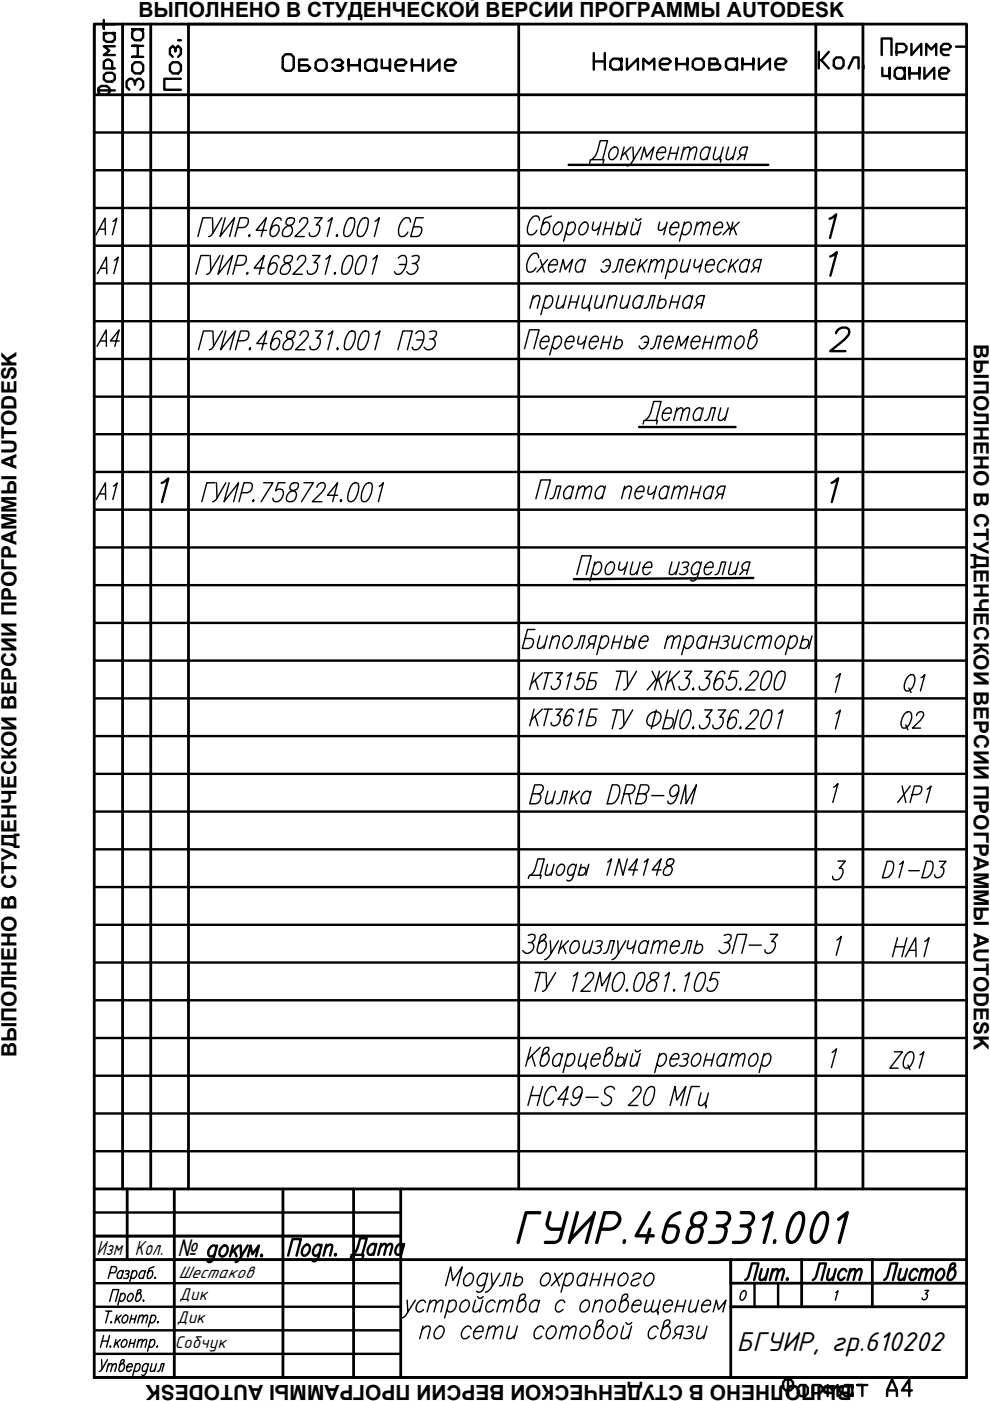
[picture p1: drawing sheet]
<svg xmlns="http://www.w3.org/2000/svg" width="210mm" height="297mm" viewBox="0 0 210 297" stroke-linecap="round" stroke-linejoin="round" font-family="sans-serif">
<!-- layer: 0 -->
<g fill="none" stroke="#000" stroke-width=".59">
<path d="M20 5.1h184.9v286.9h-184.9zM26 5.1v247M32 5.1v247M40 5.1v247M110 5.1v247M173 5.1v247M183 5.1v247M20 20.1h184.9M20 252.1h184.9M27 252.1v15M37 252.1v39.9M60 252.1v39.9"/>
<path d="M75 252.1v39.9M85 252.1v39.9M20 267.1h184.9M20 262.1h65M154.9 267.1v24.9h50M154.9 272.1h50M154.9 277.1h50M170 267.1v10M185 267.1v10"/>
</g>
<g fill="none" stroke="#000" stroke-width=".51">
<path d="M20 5.1v15M40 5.1h70M173 5.1h10M20 28.1h184.9M20 36.1h184.9M120.6 35h42.3M20 44.1h184.9M20 52.1h184.9M175.9 46.4l.5-.2 .9-.7-1.3 4.9M176 54.4l1.4-.9-1.3 4.9M20 60.1h184.9M20 68.1h184.9"/>
<path d="M20 76.1h184.9M177.2 70.6a1.67 1.67 0 0 1 2.8-.7 1.95 1.95 0 0 1-1.1 2.2l-2.9 2.4h3.2M20 84.1h184.9M20 92.1h184.9M135.5 90.5h20.5M20 100.1h184.9M20 108.1h184.9M20 116.1h184.9M34.3 102.4l1.4-.9-1.4 5M176.3 102.4l1.4-1-1.3 5.1M20 124.1h184.9M20 132.1h184.9"/>
<path d="M159.7 122.5l-38 .3M20 140.1h184.9M20 148.1h184.9M20 156.1h184.9M20 164.1h184.9M20 172.1h184.9M20 180.1h184.9M20 188.1h184.9M20 196.1h184.9M20 204.1h184.9M20 212.1h184.9M20 220.1h184.9"/>
<path d="M20 228.1h184.9M20 236.1h184.9M20 257.1h65M20 244.1h184.9M20 262.1h65M20 267.1h65M20 277.1h65M20 272.1h65M160 272.1v5M165 272.1v5M20 282.1h65M20 287h65"/>
<path d="M20 292h184.9"/>
</g>
<g fill="none" stroke="#000" stroke-width=".3">
<path d="M125 34.6l.2-.7h2.9l-.3 .7M125.5 33.9a5.4 5.4 0 0 0 1.8-4.1h1.5l-1 4.1M129.5 31.7l.7-.5h.4a1.1 1.1 0 0 1 .3 1.5 1.48 1.48 0 0 1-1.4 1.2 1.39 1.39 0 0 1 0-2.2zM132.3 31.2l-.7 2.7M132.6 32.3l.6 1.6M133.8 31.2l-2 1.9M134.2 31.2l.1 2.7 1.6-2.7M134.3 33.9a1.64 1.64 0 0 1-1.3 1.3M135.9 33.9l.7-2.7 .5 2.1 1.5-2.1-.7 2.7M139.3 32.3h1.7a.71 .71 0 0 0 .1-.8 .71 .71 0 0 0-.8-.3 1.85 1.85 0 0 0-.9 2.4l.2 .3h.4l.8-.6M142 32.5h1.6M142.3 31.2l-.7 2.7"/>
<path d="M143.9 31.2l-.7 2.7M144.9 31.9l.9-.7 .5 .2-.5 2.5M145 31.2l-.6 2.7M146.3 31.9l.9-.7 .5 .2v.5l-.5 2M150.5 31.7l-.4-.5a1.6 1.6 0 0 0-1.4 1 1.6 1.6 0 0 0 .2 1.7h.5l.7-.6M150.6 31.2l-.7 2.7M151.8 31.2l-.5 1.9v.5l.2 .3h.4l.9-.8M153.3 31.2l-.7 2.7h.3l-.2 .5M154.5 31.2l-.5 1.9v.5l.2 .3h.4l.9-.8M156 31.2l-.7 2.7M157.2 32.9l-.9 1M158 32.9h-.8a.95 .95 0 0 1-.4-1 .95 .95 0 0 1 .8-.7h.9l-.7 2.7"/>
<path d="M44.7 46.2h-1.7l-1 4M45 46.2l.2 3.2M47 46.2l-1.8 3.2a1.14 1.14 0 0 1-1 .8M47.8 46.2l-1.1 4 3-4-1 4M50.3 48.2h1.3a1.37 1.37 0 0 0 .9-1.9l-.3-.1h-1.3l-1.1 4M52.7 50l.2-.2 .1 .2-.2 .2zM56.5 48.8h-2.2l2.2-2.6-1.1 4M59.6 46.7v-.4l-.4-.1-.8 .1a5.6 5.6 0 0 0-1.2 3.3l.2 .4 .4 .2a1.6 1.6 0 0 0 1.2-2.3 .94 .94 0 0 0-1.4 .3l-.3 .6M61 46.3a.88 .88 0 0 0-.1 1.4 1.26 1.26 0 0 1 1.1 1.5 1.26 1.26 0 0 1-1.6 1l-.4-.2a1.78 1.78 0 0 1 1.8-2.3 1.12 1.12 0 0 0 .6-1.4l-.4-.1zM63.5 47.1v-.2a1.03 1.03 0 0 1 1.6-.6 1.16 1.16 0 0 1-.2 1.4l-2.4 2.5h2M66.7 46.2h1.6l-1.2 1.5h.4l.2 .2a1.57 1.57 0 0 1-.3 1.7 1.57 1.57 0 0 1-1.7 .4l-.1-.6M69.6 46.9l.8-.7-1 4"/>
<path d="M71.3 50l.2-.2 .1 .2-.2 .2zM74 46.3l.5-.1 .6 .1a4.1 4.1 0 0 1-1 3.7l-.4 .2-.7-.2a4.5 4.5 0 0 1 1-3.7zM76.8 46.3l.5-.1 .7 .1a4.5 4.5 0 0 1-1 3.7l-.5 .2-.6-.2a4.1 4.1 0 0 1 .9-3.7zM79.5 46.9l.9-.7-1 4M87 47.1l-.2-.8-.2-.1a1.9 1.9 0 0 0-1.8 1.5 2.1 2.1 0 0 0 .2 2.5 1.41 1.41 0 0 0 1.5-1M89.7 46.2h-1.5l-1.1 4h1.3a1.44 1.44 0 0 0 .9-2l-.4-.1h-1.2M114.2 54.6l-.2-.7a1.26 1.26 0 0 0-1.8 .7 2.42 2.42 0 0 0-.1 3.1 1.42 1.42 0 0 0 1.6-.9M114.4 46.7l-.2-.7a1.26 1.26 0 0 0-1.8 .7 3 3 0 0 0-.3 2.9 1.17 1.17 0 0 0 1.7-.8M114.6 55l.8 2.7M116.1 55l-2.3 2.7M116.4 56.2h1.7a.71 .71 0 0 0-.1-1 .71 .71 0 0 0-.9 0 1.66 1.66 0 0 0-.4 2.5h.4l.8-.6M116.9 45.8l-1.4 .5-.3 .4-.6 2.3 .2 .6 .2 .2a1.6 1.6 0 0 0 1.4-1 1.6 1.6 0 0 0-.3-1.7h-.4l-.7 .6"/>
<path d="M118.1 47.3l.3-.2h.5a1.63 1.63 0 0 1-1.2 2.7 1.61 1.61 0 0 1 .4-2.5zM118.7 57.7l.7-2.7 .4 2.1 1.6-2.1-.7 2.7M120.4 47.7l.8-.6h.4a1.13 1.13 0 0 1 .3 1.5 1.19 1.19 0 0 1-1.7 1l-.2-.4M120.6 47.1l-1.1 4M123.5 47.3l.4-.2h.4a1.13 1.13 0 0 1 .3 1.5 1.19 1.19 0 0 1-1.7 1 1.79 1.79 0 0 1 .6-2.3zM124 55.6l-.5-.6a1.63 1.63 0 0 0-1.1 2.7h.5l.7-.6M124.1 55l-.7 2.7M125.9 47.1l-.3 1v.5l.2 .2h.4l1-.7M127.4 47.1l-.7 2.7M127.8 55.6l.8-.6h.4a1.13 1.13 0 0 1 .3 1.5 1.19 1.19 0 0 1-1.7 1l-.2-.4M128.2 48.5h1.6M128.5 56.4h.8"/>
<path d="M128.6 47.1l-.8 2.7M129.8 57.7l.7-.2 .8-2.5h.8l-.7 2.7M130.1 47.1l-.7 2.7M131 48.2a.83 .83 0 0 1 1.4 0 1.18 1.18 0 0 1-.4 1.2 1.18 1.18 0 0 1-1.2 .2l-.1-.2M131.3 47.1l-.7 2.7M132.8 56.2h1.7a.71 .71 0 0 0 0-1 .71 .71 0 0 0-1 0 1.66 1.66 0 0 0-.4 2.5h.5l.7-.6M133.1 47.1l-.7 2.7M134.3 47.1l-.5 1.9v.6l.2 .2h.4l.9-.8M134.8 46.3l.1 .3a.67 .67 0 0 0 1-.3M135.8 55l-.7 2.7M135.8 47.1l-.7 2.7M136.1 56.2l.6 1.5"/>
<path d="M137.2 55l-1.9 1.9M137.9 55.8l.9-.8h.3l.3 .2v.6l-.6 1.9M138.1 55l-.7 2.7M139.4 55.8l.9-.8h.2l.3 .2v.6l-.5 1.9M139.9 47.1l-.3 1.5 .2 .2h.5l.9-.7M141.4 47.1l-.7 2.7M141.9 55.6l.8-.6h.4a1.13 1.13 0 0 1 .3 1.5 1.19 1.19 0 0 1-1.7 1l-.1-.4M142.1 48.2h1.7a.71 .71 0 0 0 0-.9 .71 .71 0 0 0-1 0 1.85 1.85 0 0 0-.6 2.3l.2 .2h.4l.8-.6M142.1 55l-1 4M144.8 55l-.5 1.9v.6l.2 .2h.5l.9-.8M145 47.7l.7-.6h.4a1.64 1.64 0 0 1-.7 2.7h-.4l-.4-.6M145.1 47.1l-1 4"/>
<path d="M146.4 55l-.7 2.7M147.4 55l-.2 1v.5l.2 .3h.4l.9-.8M147.7 47.9l.8-.8h.3l.3 .2-.6 2.5M147.8 47.1l-.6 2.7M149 55l-.7 2.7M149.1 47.9l.9-.8h.3l.2 .2v.6l-.5 1.9M149.6 56.2h1.8a.73 .73 0 0 0 0-.8 .73 .73 0 0 0-.7-.4 1.85 1.85 0 0 0-1 2.5l.7 .2 .7-.6M151.4 48.2h1.7a.89 .89 0 0 0-.2-1.1 1.6 1.6 0 0 0-1.5 1 1.6 1.6 0 0 0 .3 1.7h.4l.8-.6M154.1 55.6l-.4-.6a1.71 1.71 0 0 0-1.4 2.5l.2 .2h.5l.7-.6M154.1 47.1l.8 1.7 1.8-1.7M154.7 48.2l-1.4 1.6M155.1 55l-.7 2.7"/>
<path d="M155.4 56.2l.6 1.5M155.4 47.1l-.7 2.7M155.5 48.2l.6 1.6M156.5 55l-1.9 1.9M158.8 55.6l-.4-.6a1.6 1.6 0 0 0-1.4 1 1.6 1.6 0 0 0 .3 1.7h.4l.7-.6M159 55l-.8 2.7M160.1 56.8l-.8 .9M161 56.8h-.9a1 1 0 0 1-.3-1.1 1 1 0 0 1 .7-.7h.9l-.7 2.7M44.9 70.2h-1.8l-1 4M45.1 70.2l.2 3.2M47.2 70.2l-1.9 3.2a1.14 1.14 0 0 1-.9 .8M47.9 70.2l-1.1 4 3.1-4-1.1 4"/>
<path d="M50.5 72.2h1.2a1.37 1.37 0 0 0 1-1.9l-.4-.1h-1.3l-1.1 4M52.8 74l.2-.2 .1 .2-.2 .2zM56.6 72.8h-2.2l2.2-2.6-1.1 4M59.7 70.7l-.1-.4-.3-.1-.8 .1a6 6 0 0 0-1.1 3.3l.2 .4 .3 .2a1.55 1.55 0 0 0 1.2-2.3l-.4-.2a1.35 1.35 0 0 0-1.3 1.1M61.1 70.3a.93 .93 0 0 0-.1 1.4 1.26 1.26 0 0 1 1.1 1.5 1.26 1.26 0 0 1-1.6 1l-.4-.2a1.78 1.78 0 0 1 1.8-2.3 1.26 1.26 0 0 0 .6-1.4l-.4-.1zM63.6 71.1l.1-.2a.91 .91 0 0 1 .7-.7 .91 .91 0 0 1 .9 .4 1.7 1.7 0 0 1-.7 1.6l-1.9 2h1.9M66.8 70.2h1.6l-1.2 1.5h.4a1.51 1.51 0 0 1 0 1.8 1.51 1.51 0 0 1-1.8 .5l-.1-.6M69.6 70.9l1-.7-1.1 4M71.6 73.8l.1 .2-.2 .2-.1-.2zM74.1 70.3l.5-.1 .6 .1a4.1 4.1 0 0 1-.9 3.7l-.5 .2-.7-.2a4.5 4.5 0 0 1 1-3.7zM77 70.3l.4-.1 .7 .1a4.5 4.5 0 0 1-1 3.7l-.5 .2-.6-.2a4.1 4.1 0 0 1 1-3.7zM79.7 70.9l.9-.7-1.1 4"/>
<path d="M84.4 74.2l1-4h2l-1 4M88.1 70.7a1.04 1.04 0 0 1 1.6-.4 3.2 3.2 0 0 1-1.4 3.9h-.5l-.4-.6M88.3 72.1h1.5M91.1 70.3l.6-.1 .8 .1a1.29 1.29 0 0 1-.8 1.6 1.18 1.18 0 0 1 .6 1.1 1.18 1.18 0 0 1-.7 1 1.15 1.15 0 0 1-1.7-.4M91.1 71.9h.6M111.2 73.9l1.1-4h2l-1.1 4M112.9 63.4l.8-.7h.5l.2 .2 .1 .4-.6 2M113.1 62.7l-.7 2.6M114.6 72.4h1.7a.73 .73 0 0 0 .1-.8 .73 .73 0 0 0-.7-.3 1.68 1.68 0 0 0-.8 2.6h.5l.7-.6M115.6 63.3l.7-.6h.5a1.6 1.6 0 0 1 .2 1.7 1.6 1.6 0 0 1-1.4 .9l-.4-.5M115.8 62.7l-1.1 4M117.5 71.8l.7-.5h.4a1.6 1.6 0 0 1 .3 1.7 1.6 1.6 0 0 1-1.4 .9l-.4-.6"/>
<path d="M117.6 71.3l-1.1 4M118.5 62.7l-.6 2.5 .7 .1 .9-.7M119.9 72.4h1.7a.89 .89 0 0 0-.2-1.1 1.6 1.6 0 0 0-1.4 .9 1.6 1.6 0 0 0 .2 1.7h.4l.8-.6M120.1 62.7l-.8 2.6M120.8 64h1.6M121.2 62.7l-.7 2.6M122.8 71.3l-.3 1.5 .7 .2 .9-.8M122.8 62.7l-.8 2.6M123.9 62.7l-.5 1.9v.6l.2 .1h.4l1-.7M124.3 71.3l-.6 2.6M125.1 72.4h1.6a.71 .71 0 0 0 .1-.8 .71 .71 0 0 0-.7-.3 1.92 1.92 0 0 0-1 2.4l.2 .2h.5l.7-.6M125.5 62.7l-.7 2.6h.3l-.2 .6"/>
<path d="M126.6 62.7l-.5 1.9v.6l.2 .1h.4l1-.7M127.7 72.6h1.6M128.1 71.3l-.8 2.6M128.2 62.7l-.7 2.6M129.1 63.4l.9-.7h.5l.2 .2 .1 .4-.6 2M129.3 62.7l-.7 2.6M129.6 71.3l-.7 2.6M130.5 72.4a.78 .78 0 0 1 1.1-.4 .78 .78 0 0 1 .2 1.2 1.05 1.05 0 0 1-1.5 .5l-.1-.1M130.8 71.3l-.8 2.6M132 62.7l-.5 1.9v.6l.7 .1 .9-.7M133.6 62.7l-.7 2.6M135.9 71.8l.8-.5h.4a1.1 1.1 0 0 1 .3 1.5 1.48 1.48 0 0 1-1.5 1.1l-.4-.6"/>
<path d="M136.2 63.3l-.4-.6a1.78 1.78 0 0 0-1.4 2.5l.6 .1 .8-.5M136.4 62.7l-.8 2.6M136.6 72.6h.8M136.6 65.3l.6-.1 .8-2.5h.9l-.7 2.6M137.9 73.9l.7-.2 .3-.5 .5-1.9h.8l-.7 2.6M139.7 63.8a.78 .78 0 0 1 1.1-.4 .78 .78 0 0 1 .3 1.2 .91 .91 0 0 1-.7 .7 .91 .91 0 0 1-1-.3M140 62.7l-.7 2.6M140.9 72.4h1.7a.89 .89 0 0 0-.2-1.1 1.6 1.6 0 0 0-1.5 .9 1.6 1.6 0 0 0 .3 1.7h.4l.8-.6M142.3 64h1.5M142.6 62.7l-.7 2.6M143.2 73.9l.7-2.6 .5 2 1.5-2-.7 2.6M144.2 62.7l-.7 2.6"/>
<path d="M146.6 72.4h1.7a.74 .74 0 0 0 .1-.8 .74 .74 0 0 0-.8-.3 1.74 1.74 0 0 0-.7 2.6h.5l.7-.6M146.8 63.3l-.5-.6a1.6 1.6 0 0 0-1.4 1 1.6 1.6 0 0 0 .3 1.6h.4l.7-.5M146.9 62.7l-.7 2.6M148 64.4l-.8 .9M148.9 64.4h-.9a1 1 0 0 1-.3-1 1 1 0 0 1 .8-.7h.9l-.8 2.6M149.3 72.6h1.5M149.6 71.3l-.7 2.6M151.2 71.3l-.7 2.6M152.1 72l1-.7 .5 .1v.6l-.5 1.9M152.4 71.3l-.8 2.6M153.6 72l.9-.7 .5 .1-.5 2.5M156.6 71.4l.8-.1a1.1 1.1 0 0 1 .2 1.5 1.48 1.48 0 0 1-1.4 1.1 1.63 1.63 0 0 1 .4-2.5z"/>
<path d="M159.6 71.3h.5a1.64 1.64 0 0 1-.8 2.6h-.4l-.2-.2-.2-.5 .8-2.9 .6-.4h.4l.1 .2a1.27 1.27 0 0 1-1.1 1.3l-.4 .4M126 119.7l.7-.5h.5a1.63 1.63 0 0 1-1.2 2.6l-.4-.5M126.2 119.2l-1.1 4M128.7 119.7l.8-.5h.4a1.13 1.13 0 0 1 .3 1.5 1.19 1.19 0 0 1-1.7 1 1.8 1.8 0 0 1 .2-2zM131.4 119.2l-.2 .9v.6l.2 .2h.4l1-.8M133 119.2l-.7 2.6M134.2 119.2l-.6 1.9v.6l.3 .1h.4l.9-.7M135.7 119.2l-.7 2.6M142.5 119.2l-.6 2.5 .7 .1 .9-.7M144 119.2l-.7 2.6M144.7 119.4l.5-.2h.4l.4 .2a.76 .76 0 0 1-1 .9M148.5 119.7l-.3-.5a1.6 1.6 0 0 0-1.5 .9 1.6 1.6 0 0 0 .3 1.7h.4l.8-.5"/>
<path d="M148.7 119.2l-.8 3a1.22 1.22 0 0 1-1.3 1l-.2-.2M155 119.2l-.5 2.5 .7 .1 .9-.7M156.6 119.2l-.7 2.6M113.4 133.5h-1.6l-1.1 4h1.4a1.44 1.44 0 0 0 .9-1.9l-.4-.2h-1.3M114.5 134.8l-.5 1.9v.6l.2 .2h.4l.9-.8M116 134.8l-.7 2.7M117 135.6l.9-.8 .7 .2v.4l-.6 2.1M117.2 134.8l-.7 2.7M119.8 135.4l.7-.6h.4a1.64 1.64 0 0 1-.7 2.7h-.4a1.13 1.13 0 0 1-.3-1.5zM121.8 137.5l.6-.2 .3-.6 .5-1.9h.8l-.7 2.7M122.3 121.8l1.1-4h1.9l-1 4M125.1 136.5l-.8 1"/>
<path d="M126 136.5h-.9a.97 .97 0 0 1-.3-1 .97 .97 0 0 1 .8-.7h.8l-.6 2.7M127.5 135.4l.7-.6h.4a1.64 1.64 0 0 1-.7 2.7h-.4l-.5-.6M127.6 134.8l-1.1 4M130 136.1h1.5M130.3 134.8l-.7 2.7M131.9 134.8l-.7 2.7M132.7 136a.8 .8 0 0 1 1.1-.4 .8 .8 0 0 1 .3 1.1 .95 .95 0 0 1-.7 .8 .95 .95 0 0 1-1-.4M133.1 134.8l-.8 2.7M134.9 134.8l-.7 2.7M135.6 136h1.7a.71 .71 0 0 0 0-.8 .71 .71 0 0 0-.7-.4 1.85 1.85 0 0 0-.9 2.5l.2 .2h.4l.7-.6M136.4 120.3h1.7a.73 .73 0 0 0 .1-.8 .73 .73 0 0 0-.7-.3 1.85 1.85 0 0 0-1 2.5l.7 .1 .7-.5M141.4 135.6l.9-.8 .5 .2v.6l-.5 1.9"/>
<path d="M141.6 134.8l-.7 2.7M142.8 135.6l1-.8 .5 .2v.6l-.5 1.9M145.4 120.3l.4 .4a1.06 1.06 0 0 1-.6 1 1.06 1.06 0 0 1-1.1 0M145.5 135.4l.7-.6h.4a1.64 1.64 0 0 1-.7 2.7h-.4l-.5-.6M145.6 134.8l-1.1 4M149.4 120.3h1.7a.73 .73 0 0 0 .1-.8 .73 .73 0 0 0-.7-.3 1.95 1.95 0 0 0-1 2.5l.7 .1 .7-.5M149.7 135.4l-.4-.6a1.71 1.71 0 0 0-1.3 2.5l.2 .2h.4l.8-.6M149.9 134.8l-.7 2.7M150.7 136.1h1.6M151 134.8l-.7 2.7M151.6 121.8l.6-.1 .8-2.5h.9l-.7 2.6M152.6 134.8l-.7 2.7"/>
<path d="M153.3 135l.5-.2 .8 .2a.8 .8 0 0 1-1 1M154 136l.3 .3a1.04 1.04 0 0 1-.5 1.1 1.04 1.04 0 0 1-1.1-.1M155.7 134.8l-.5 1.9v.6l.2 .2h.5l.9-.8M157.3 134.8l-.7 2.7M157.7 120.9l-.9 .9M158.5 120.9h-.8a.97 .97 0 0 1-.4-1 .97 .97 0 0 1 .9-.7h.8l-.7 2.6M159.9 135.4l-.4-.6a1.69 1.69 0 0 0-1.4 2.5l.2 .2h.4l.8-.6M160.7 135.6l.9-.8 .5 .2v.6l-.5 1.9M160.9 134.8l-.7 2.7M162.1 135.6l.9-.8 .6 .2-.6 2.5M165.1 135l.8-.2a1.1 1.1 0 0 1 .3 1.5 1.48 1.48 0 0 1-1.4 1.2 1.63 1.63 0 0 1 .3-2.5zM167.5 135.4l.7-.6h.4a1.64 1.64 0 0 1-.7 2.7h-.4l-.5-.6"/>
<path d="M167.6 134.8l-1.1 4M170 136a.78 .78 0 0 1 1.1-.4 .78 .78 0 0 1 .3 1.1 .91 .91 0 0 1-.7 .8 .91 .91 0 0 1-1-.4M170.3 134.8l-.7 2.7M172.2 134.8l-.8 2.7M130.7 142.3h2M131.7 142.3l-1.1 4M133 142.3l.1 3.2M135 142.3l-1.9 3.2a1.03 1.03 0 0 1-.9 .8M138.3 142.3l1 2.1 2.1-2.1M139.1 144l-1.9 2.3M139.3 144.4h.1M139.7 144l.6 2.3"/>
<path d="M139.8 142.3l-1 4M142.1 142.3l-1 4M142.4 144l.6 2.3M144.1 142.3l-2.7 2.7M145.1 142.3h1.6l-1.3 1.5 .7 .2a1.59 1.59 0 0 1-.3 1.7 1.59 1.59 0 0 1-1.7 .4l-.1-.6M146.8 146.1l.2-.2 .1 .2-.2 .2zM149.4 142.3h1.6l-1.3 1.5h.5a1.51 1.51 0 0 1-.1 1.8 1.51 1.51 0 0 1-1.7 .5l-.1-.6M153.7 142.9l-.1-.4-.4-.2-.7 .2a6 6 0 0 0-1.2 3.2l.2 .4a1.23 1.23 0 0 0 1.7-1.1l.1-.6-.2-.4-.4-.2a1.35 1.35 0 0 0-1.3 1.2M156.5 142.3h-1.4l-.6 1.7a.95 .95 0 0 1 1.7 .2 1.58 1.58 0 0 1-.5 1.6 1.58 1.58 0 0 1-1.6 .3l-.1-.6M156.8 146.1l.2-.2 .1 .2-.2 .2zM159 143.2v-.1a.95 .95 0 0 1 .8-.8 .95 .95 0 0 1 .9 .4 1.87 1.87 0 0 1-.7 1.7l-2 1.9h2.1M162.3 142.5l.5-.2 .7 .2a4.1 4.1 0 0 1-1 3.6l-.4 .2-.7-.2a4.5 4.5 0 0 1 .9-3.6z"/>
<path d="M165.2 142.5l.5-.2 .7 .2a4.5 4.5 0 0 1-1 3.6l-.5 .2-.6-.2a4.1 4.1 0 0 1 .9-3.6zM177.2 143.6l1-.8-1.1 4M177.2 151.3l1-.7-1.1 3.9M176.7 166.9l1-.8-1.1 4M112 186.3l.2-.7h2.5l-.1 .7M112 198.3l.6-.2h.4l.4 .2a1.29 1.29 0 0 1-.8 1.5 1.14 1.14 0 0 1 .6 1.1 1.14 1.14 0 0 1-.8 1 1.04 1.04 0 0 1-1.6-.4M112 199.8h.6M112.5 185.6a4.6 4.6 0 0 0 1.5-3.5h1.4l-.9 3.5M115 199.5h.4a1.64 1.64 0 0 1-.7 2.6h-.4l-.3-.2-.1-.5 .7-2.9 .6-.4h.4l.1 .2a1.27 1.27 0 0 1-1.1 1.3l-.3 .4M116.1 183.2l-.5 2.2 .6 .2 .8-.7M116.7 199.5l.1 2.6 1.6-2.6M117.5 183.2l-.7 2.4"/>
<path d="M118.3 183.8l.7-.6h.3a1.47 1.47 0 0 1-.6 2.4h-.4a1.19 1.19 0 0 1 0-1.8zM119.1 199.5l-.7 2.6M120.5 199.5l-1.9 1.9M122.1 183.8l-.4-.6a1.43 1.43 0 0 0-1 2.4l.7-.2 .3-.3M122.2 183.2l-.7 2.7a1 1 0 0 1-1.1 .9l-.2-.2M122.9 184.3a.69 .69 0 0 1 .8-.4 .69 .69 0 0 1 .5 .7 .92 .92 0 0 1-.5 .9 .92 .92 0 0 1-1-.2M123.2 183.2l-.6 2.4M124.1 199.5l-.5 1.9v.5l.2 .2h.4l1-.7M124.8 183.2l-.6 2.4M125.7 199.5l-.7 2.6M126.4 199.6l.4-.1 .8 .1a.8 .8 0 0 1-.9 1M128.9 182.8l.8-.7-1 3.5"/>
<path d="M131 199.5l.1 2.6 1.6-2.6M133 182.1l-.9 3.5-.8-3.5-1 3.5M133.3 199.5l-.3 .9v.6l.2 .2 .8-.2 .6-.6M134.8 199.5l-.7 2.6M135.1 184.4h-1.8l1.8-2.3-.9 3.5M136.6 182.8l.8-.7-1 3.5M137.5 199.5l-.7 2.6M138.7 199.5l-.7 2.6M140.2 184.4h-1.9l1.9-2.3-1 3.5M141.6 182.3a.78 .78 0 0 0-.1 1.1 1.11 1.11 0 0 1 1 1.3 1.11 1.11 0 0 1-1.4 .9l-.3-.2a1.53 1.53 0 0 1 1.5-2 .96 .96 0 0 0 .5-1.1l-.3-.2zM147.8 199.5l-.7 2.6M153.5 198.3l.7-.2h.4l.4 .2a1.27 1.27 0 0 1-.9 1.5 .96 .96 0 0 1 .7 .8 .96 .96 0 0 1-.4 .9 1.12 1.12 0 0 1-2 0"/>
<path d="M153.6 199.8h.5M163.3 198.1h1.6l-1.3 1.5h.4l.3 .2a1.78 1.78 0 0 1-1.6 2.3l-.4-.2-.1-.5M177.5 199.3l.9-.8-1.1 4.1M177.7 182.6h1.5l-1.2 1.5 .6 .2a1.59 1.59 0 0 1-.3 1.7 1.59 1.59 0 0 1-1.6 .4l-.2-.6M116.8 202.1a1.77 1.77 0 0 1-1.3 1.3M119.4 200.6l.6 1.5M121.2 200l.8-.5h.4a1.6 1.6 0 0 1 .3 1.7 1.6 1.6 0 0 1-1.5 .9 1.13 1.13 0 0 1-.3-1.5zM127.1 200.6l.3 .4a1.04 1.04 0 0 1-.5 1 1.04 1.04 0 0 1-1.2-.1M128 202.1l.6-.2 .3-.5 .5-1.9h.9l-.8 2.6M131.1 202.1a1.77 1.77 0 0 1-1.3 1.3M137.4 200l-.4-.5a1.6 1.6 0 0 0-1.4 .9 1.6 1.6 0 0 0 .2 1.7h.5l.7-.6M138.5 200.2l.9-.7 .5 .1v.6l-.5 1.9"/>
<path d="M139.9 200.2l.9-.7 .6 .1v.6l-.6 1.9M142.2 200.6h1.7a.71 .71 0 0 0 .1-.8 .71 .71 0 0 0-.7-.3 1.85 1.85 0 0 0-1 2.4l.2 .2h.5l.7-.6M144.4 202.1l.6-.2 .3-.5 .5-1.9h.9l-.7 2.6M147.5 200.6a.76 .76 0 0 1 .9-.4 .76 .76 0 0 1 .6 .8 1.08 1.08 0 0 1-1.7 .9l-.1-.2M155.2 202.1l1.1-4h2l-1 4M158.8 200.4h2.6M112.5 222.1l-1 3.9M112.8 223.8l.7 2.2M114.5 222.1l-2.7 2.6M115.6 223.4h.4a1.63 1.63 0 0 1-1.1 2.6l-.3-.1-.1-.6 .8-2.9a.67 .67 0 0 1 1-.2 1.35 1.35 0 0 1-1 1.4l-.4 .4M119.2 224l-.5-.6a1.6 1.6 0 0 0-1.4 .9 1.6 1.6 0 0 0 .3 1.7h.4l.7-.5M119.3 223.4l-.7 2.6"/>
<path d="M120.3 224l.7-.6h.5a1.13 1.13 0 0 1 .3 1.5 1.19 1.19 0 0 1-1.7 1l-.2-.4M120.4 223.4l-1 4M123.1 223.4l-.5 1.9v.6l.7 .1 .9-.7M124.7 223.4l-.7 2.6h.3l-.1 .6M125.4 224.5h1.7a.71 .71 0 0 0 .1-.8 .71 .71 0 0 0-.8-.3 1.95 1.95 0 0 0-.9 2.5l.7 .1 .7-.5M129 223.4h.5a1.13 1.13 0 0 1 .3 1.5 1.19 1.19 0 0 1-1.7 1l-.2-.6 .8-2.9a.67 .67 0 0 1 1.1-.2 1.35 1.35 0 0 1-1.1 1.4l-.4 .4M130.9 224.5a.78 .78 0 0 1 1.1-.4 .78 .78 0 0 1 .2 1.2 .91 .91 0 0 1-.7 .7 .91 .91 0 0 1-.9-.3M131.1 223.4l-.7 2.6M133 223.4l-.7 2.6M134.2 223.4l-.6 1.9v.6l.3 .1h.4l.9-.7M134.7 222.6v.2a.67 .67 0 0 0 1.1-.2M135.7 223.4l-.7 2.6"/>
<path d="M139.7 224l.8-.6h.4a1.13 1.13 0 0 1 .3 1.5 1.19 1.19 0 0 1-1.7 1l-.2-.4M139.9 223.4l-1.1 4M142.2 224.5h1.6a.69 .69 0 0 0 0-.9 .69 .69 0 0 0-1 0 1.58 1.58 0 0 0-.3 2.4h.4l.7-.5M144.7 223.6l.5-.2h.4l.4 .2a.76 .76 0 0 1-1 .9M145.4 224.5l.4 .4a1.05 1.05 0 0 1-.6 1.1 1.05 1.05 0 0 1-1.1-.1M147 224l.7-.6h.5a1.13 1.13 0 0 1 .3 1.5 1.19 1.19 0 0 1-1.7 1 1.7 1.7 0 0 1 .2-1.9zM149.5 224.7h1.6M149.9 223.4l-.8 2.6M151.4 223.4l-.7 2.6M154 224l-.4-.6a1.78 1.78 0 0 0-1.4 2.5l.7 .1 .7-.5M154.2 223.4l-.7 2.6M155.1 224.1l.9-.7h.3l.2 .2-.5 2.4"/>
<path d="M155.3 223.4l-.7 2.6M156.5 224.1l.9-.7h.3l.2 .2v.5l-.5 1.9M159.1 224l.8-.6h.4a1.63 1.63 0 0 1-1.1 2.6 1.32 1.32 0 0 1-.1-2zM161.8 224l.8-.6h.4a1.13 1.13 0 0 1 .3 1.5 1.19 1.19 0 0 1-1.7 1l-.1-.4M162 223.4l-1 4M176.4 223.1l1-.7-1.1 3.9M22.4 278h1.3M23.1 278l-.7 2.5M23.2 275.9l.7-2.5h1.3l-.7 2.5M23.3 269.9h.8a.76 .76 0 0 0 .6-.6 .76 .76 0 0 0-.3-.8h-.8l-.7 2.5M24.8 278.8l-.5 1.7M25 279.6l.4 .9"/>
<path d="M25.6 274.6l.4-.4h.3a1.05 1.05 0 0 1-.7 1.7l-.3-.4M25.7 274.2l-.7 2.5M25.7 278.8l-1.2 1.2M26.1 269.8l-.3-.4a.99 .99 0 0 0-.9 .6 .99 .99 0 0 0 .2 1h.5l.2-.3M26.1 279.2l.3-.2a.44 .44 0 0 1 .4-.2 .44 .44 0 0 1 .3 .4v.4a.79 .79 0 0 1-1.1 .8 1.03 1.03 0 0 1 .1-1.2zM26.2 269.4l-.5 1.6M26.6 269.5l.3-.1 .5 .1-.1 .5-.5 .1M27.1 270.1l.1 .1a.52 .52 0 0 1-.4 .8h-.6M27.3 274.6l.4-.4h.3a1.05 1.05 0 0 1-.7 1.7 .87 .87 0 0 1 0-1.3zM27.7 279.6h1M27.9 278.8l-.4 1.7M28 269.8l.5-.4h.2a.93 .93 0 0 1 .2 1.1 .93 .93 0 0 1-1 .5l-.1-.3"/>
<path d="M28.1 269.4l-.6 2.5M28.9 278.8l-.5 1.7M29.4 274.2h.3a1.02 1.02 0 0 1 .2 1.1 1.02 1.02 0 0 1-.9 .6l-.3-.5 .5-1.8 .3-.2 .4 .1a.78 .78 0 0 1-.7 .8l-.2 .3M29.5 279.3l.6-.5 .3 .2-.3 1.5M29.6 278.8l-.4 1.7M30.4 279.3l.5-.5 .4 .2-.4 1.5M30.4 275.7v.2zM30.7 269.8l-.3-.4a1.03 1.03 0 0 0-.7 1.6h.5l.2-.3M30.8 269.4l-.4 1.6M32 279.2a.53 .53 0 0 1 .9-.2 .92 .92 0 0 1 0 1 .92 .92 0 0 1-1 .4l-.1-.3M32.1 278.8l-.6 2.5M32.6 268.5l-.6 .3-.4 .3-.4 1.5 .1 .4a.93 .93 0 0 0 1-.5 .93 .93 0 0 0-.2-1.1h-.2l-.5 .4"/>
<path d="M32.8 271l.1-.2 .1 .2zM86.3 275.7l.2 2.5 1.6-2.5M86.5 278.2a1.66 1.66 0 0 1-1.4 1.2M90.2 276.2l-.2-.4a1.31 1.31 0 0 0-1.8 1.3v.6a.74 .74 0 0 0 1.3 .3l.3-.3M91.1 276.4l.8-.7 .6 .1v.6l-.5 1.8M91.2 275.7l-.6 2.5M92.5 276.4l.9-.7 .5 .1v.6l-.4 1.8M94.5 272.6l1-4 .5 2.9 2-2.9-1.1 4M95.1 276.2a1 1 0 0 1 1.5-.4 1.6 1.6 0 0 1-1.4 2.4l-.5-.5M95.3 275.7l-1 3.7M97.9 276.2a1 1 0 0 1 1.4-.4 1.6 1.6 0 0 1-1.3 2.4 .96 .96 0 0 1-.4-1.5zM99.1 270.2l.4-.3h.4a1.57 1.57 0 0 1 .3 1.8 1.57 1.57 0 0 1-1.4 .9 1.54 1.54 0 0 1 .3-2.4z"/>
<path d="M100.8 275.7l-.5 1.7v.6l.7 .2 .9-.8M101.3 274.9l.1 .2a.67 .67 0 0 0 1-.2M102.4 275.7l-.7 2.5M103.3 270.5a.76 .76 0 0 0-1.3-.3 1.52 1.52 0 0 0-.4 2.4h.5l.8-.5M103.4 269.9l-.8 3.1a1.23 1.23 0 0 1-1.3 1l-.3-.2M104.2 269.9l.2 2.7 1.6-2.7M104.4 272.6a2.09 2.09 0 0 1-1.4 1.4M105 276.2l-.2-.4a1.29 1.29 0 0 0-1.8 1.3v.6l.2 .3a.95 .95 0 0 0 1.4-.3M105.8 276.4l.9-.7 .6 .1v.6l-.5 1.8M105.9 272.6l.7-.2 .8-2.5h.9l-.7 2.7M106 275.7l-.7 2.5M107.3 276.4l.9-.7 .5 .1v.6l-.5 1.8"/>
<path d="M109.2 271.1a.84 .84 0 0 1 .9-.4 .84 .84 0 0 1 .7 .8 1.16 1.16 0 0 1-1.8 .9l-.1-.2M109.5 269.9l-.7 2.7M110.6 275.7h.5a1.48 1.48 0 0 1 .2 1.6 1.48 1.48 0 0 1-1.4 .9l-.3-.4v-.4l.7-2.7a.7 .7 0 0 1 1-.1 1.17 1.17 0 0 1-1 1.2l-.4 .4M114.3 276.2l-.3-.4a1.27 1.27 0 0 0-1.7 1.3v.6l.2 .3a.95 .95 0 0 0 1.4-.3M114.4 275.7l-.7 2.5M115 270.5a.94 .94 0 0 1 1.5-.3 1.7 1.7 0 0 1-1.4 2.4 1.06 1.06 0 0 1-.4-1.5zM117.6 269.9l1 2.7M119.3 269.9l-2.4 2.7M119.8 276.2l-.3-.4a1.27 1.27 0 0 0-1.7 1.3v.6l.2 .3a.96 .96 0 0 0 1.4-.3M119.9 270.5l.7-.6h.5a1.6 1.6 0 0 1 .3 1.8 1.6 1.6 0 0 1-1.5 .9l-.4-.5M120.1 269.9l-1.1 4.1M123.4 276.2a.89 .89 0 0 1 .8-.5 .89 .89 0 0 1 .8 .5 1.6 1.6 0 0 1-1.6 2 1.05 1.05 0 0 1-.3-1.5z"/>
<path d="M124.5 270.5l-.5-.6a1.6 1.6 0 0 0-1.5 1 1.6 1.6 0 0 0 .3 1.7l.9-.2 .3-.3M124.6 269.9l-.7 2.7M125.5 271.3h1.6M125.8 269.9l-.7 2.7M126.1 276.4l.9-.7 .7 .1v.4l-.5 2M126.3 275.7l-.7 2.5M127.5 269.9l-.7 2.7M128.4 271.3h1.6M128.7 269.9l-.7 2.7M128.9 276.2a.89 .89 0 0 1 .8-.5 .89 .89 0 0 1 .8 .5 1.6 1.6 0 0 1-1.6 2 1.05 1.05 0 0 1-.3-1.5zM130.4 269.9l-.7 2.7M131.4 270.5l.8-.6h.5a1.57 1.57 0 0 1 .3 1.8 1.57 1.57 0 0 1-1.5 .9 1.11 1.11 0 0 1-.4-1.5z"/>
<path d="M132.3 275.7h.5a1.46 1.46 0 0 1-.7 2.5l-.7-.2-.1-.6 .7-2.7a.7 .7 0 0 1 1.1-.1 1.17 1.17 0 0 1-1.1 1.2l-.4 .4M134.1 276.7h1.7a.74 .74 0 0 0-.3-1 1.48 1.48 0 0 0-1.4 .8 1.48 1.48 0 0 0 .3 1.7h.4l.8-.5M134.2 270.5a1.09 1.09 0 0 1 1.6-.3l.1 .3-.3 .4-1.1 .4a.88 .88 0 0 0-.6 1.1 1.13 1.13 0 0 0 1.6-.3M136.9 270.5l.8-.6h.5a1.59 1.59 0 0 1-.7 2.7h-.5a1.06 1.06 0 0 1-.3-1.5zM137.1 275.7l-.4 1.7v.6l.5 .2 .9-.8M138.6 275.7l-.5 1.7v.6l.5 .2 .9-.8M140 275.7l-.7 2.5h.3l-.1 .5M140.8 276.7h1.7a.74 .74 0 0 0-.3-1 1.53 1.53 0 0 0-1.4 2.3 .95 .95 0 0 0 1.4-.3M143.8 275.7l-.7 2.5M145.4 275.7l-.7 2.5M146.5 275.7l-.5 1.7v.6l.7 .2 .9-.8M148.1 275.7l-.7 2.5"/>
<path d="M148.8 276.7h1.8a.74 .74 0 0 0-.3-1 1.48 1.48 0 0 0-1.4 .8 1.48 1.48 0 0 0 .3 1.7h.4l.7-.5M151.2 278.2l.7-2.5 .5 2 1.5-2-.7 2.5M157.3 273.9l.4-.3a.53 .53 0 0 1 .5 .8l-.4 1-.4 .3h-.3l-.2-.5zM177.2 274.1l.5-.4-.6 2M196.1 273.6h.8l-.6 .7h.2a.72 .72 0 0 1-.1 1 .72 .72 0 0 1-.9 .1v-.2M21.5 288.3l.1 2M21.7 284.3h1.2M22 283.2l-.7 2.5M22.8 288.3l-1.2 2-.6 .5M22.9 289.6l.3-.4h.6l-.3 1.6M23 289.1l-.4 1.7M23.2 283.2l-.6 2.5"/>
<path d="M23.4 285.4v.3zM23.5 280.4l.1-.2-.1 .3zM23.8 289.6l.3-.4h.6l-.4 1.6M24.6 284l-.4 1.7M24.8 284.7l.3 1M25.5 284l-1.2 1.2M25.9 289.1h.2a.99 .99 0 0 1 .2 1.1 .99 .99 0 0 1-.9 .6l-.2-.5 .5-1.8 .3-.2 .3 .1a.77 .77 0 0 1-.6 .8l-.3 .3M26 284.3l.4-.3h.3a1.03 1.03 0 0 1-.7 1.7 .84 .84 0 0 1 0-1.4zM26.9 289.8h1.1a.45 .45 0 0 0-.2-.7 .98 .98 0 0 0-.9 .6 .98 .98 0 0 0 .2 1.1h.3l.5-.4M27.5 284.8h1M27.7 284l-.4 1.7M28.7 289.5a.63 .63 0 0 1 .9-.3 .93 .93 0 0 1 0 1.1 .93 .93 0 0 1-1 .3l-.2-.2"/>
<path d="M28.7 284l-.4 1.7M28.8 289.1l-.6 2.5M29.3 284.5l.6-.5 .3 .1-.3 1.6M29.4 284l-.4 1.7M30.2 284.5l.6-.5 .3 .1-.3 1.6M31.4 289.5l-.1-.3a.92 .92 0 0 0-1 .5 .92 .92 0 0 0 .1 1.1h.3l.5-.4M31.5 289.1l-.5 1.9a.73 .73 0 0 1-.8 .6l-.1-.1M31.8 284.3l.5-.3h.3a.99 .99 0 0 1 .1 1.1 .99 .99 0 0 1-.9 .6l-.2-.4M31.9 284l-.6 2.5M32.2 289.1l-.3 1.5 .4 .2 .6-.5M33.2 289.1l-.5 1.7M33.4 285.4l-.1 .3z"/>
<path d="M33.4 290.8l.3-.2 .3-.3 .2-1.2h.6l-.5 1.7M33.4 280.4l.1-.2-.1 .3z"/>
</g>
<!-- layer: Title -->
<g fill="none" stroke="#000" stroke-width=".51">
<path d="M45.9 264.6l-.4-.5a1.4 1.4 0 0 0-1.2 .8 1.4 1.4 0 0 0 .2 1.5h.4l.7-.5M46 264.1l-.7 2.6a1 1 0 0 1-1.1 .9l-.2-.2M46.9 264.6l.6-.5h.4a1.39 1.39 0 0 1 .2 1.4 1.39 1.39 0 0 1-1.2 .9 1.11 1.11 0 0 1 0-1.8zM49.4 264.1l-.6 2.3M49.6 265.1l.6 1.3M50.6 264.1l-1.7 1.7M51 264.1l.1 2.3 1.4-2.3M51.1 266.4a1.61 1.61 0 0 1-1.1 1.2M52.5 266.4l.6-2.3 .4 1.8 1.4-1.8-.6 2.3M55.3 266.2l.2-.1 .1 .1-.2 .2zM61.1 266.2l.9-3.5h1.8l-.9 3.5M64.3 264.4l.7-.5h.4a1.42 1.42 0 0 1 .2 1.5 1.42 1.42 0 0 1-1.3 .8 .93 .93 0 0 1-.2-1.3z"/>
<path d="M68.1 264.4l-.4-.5a1.5 1.5 0 0 0-1.2 2.2l.6 .1 .6-.5M68.2 263.9l-.7 2.7a1.07 1.07 0 0 1-1.1 .8l-.2-.2M69 264.6l.8-.7 .6 .2-.4 2.1M69.2 263.9l-.6 2.3"/>
</g>
<text font-size="10.9" x="108.7" y="263.8">ГУИР.468331.001</text>
<g font-size="8.4">
<text x="135.1" y="91">Детали</text>
<text x="110.8" y="236">HC49-S 20 МГц</text>
</g>
<g font-size="7.9">
<text x="111.1" y="171.8">Вилка DRB-9M</text>
<text x="73" y="268.1">Дата</text>
</g>
<g font-size="7.5">
<text x="40.2" y="59.3">ГУИР.468231.001 ЭЗ</text>
<text x="41.6" y="107.6">ГУИР.758724.001</text>
<text x="112.5" y="106.9">Плата печатная</text>
<text x="190.5" y="148.2">Q1</text>
<text x="128.4" y="155.6">ТУ ФЫ0.336.201</text>
<text x="189.8" y="155.9">Q2</text>
<text x="188" y="203.9">HA1</text>
<text x="112.2" y="211.3">ТУ 12МО.081.105</text>
<text x="87.8" y="285">по сети сотовой связи</text>
</g>
<g font-size="7.1">
<text x="58.6" y="16.2">Обозначение</text>
<text x="124.5" y="15.9">Наименование</text>
<text x="172.5" y="15.9">Кол.</text>
<text x="185.6" y="13.1">Приме-</text>
<text x="25.4" y="21.2" transform="rotate(-90 25.4 21.2)">Формат</text>
<text x="31.4" y="20.1" transform="rotate(-90 31.4 20.1)">Зона</text>
<text x="39.2" y="20.1" transform="rotate(-90 39.2 20.1)">Поз.</text>
<text x="19" y="51.2">А1</text>
<text x="19.4" y="59.3">А1</text>
<text x="19.4" y="74.8">А4</text>
<text x="19" y="107.2">А1</text>
<text x="111.1" y="147.5">КТ315Б</text>
<text x="111.1" y="155.2">КТ361Б</text>
<text x="189.1" y="171.4">XP1</text>
<text x="185.9" y="187.3">D1-D3</text>
<text x="187.3" y="227.9">ZQ1</text>
<text x="156.6" y="272.7">Лит.</text>
<text x="171.1" y="272.7">Лист</text>
<text x="186.3" y="272.7">Листов</text>
</g>
<text font-size="6.6" x="164.7" y="297">Формат А4</text>
<text font-size="6.2" x="156.2" y="286.5">БГУИР, гр.610202</text>
<text font-size="5.7" x="185.9" y="18">чание</text>
<text font-size="5.1" x="37.6" y="266.4">№</text>
<g font-size="4.8">
<text x="20.4" y="266.1">Изм</text>
<text x="28.6" y="266.1">Кол.</text>
</g>
<g font-size="4.4">
<text x="29.3" y="3.6">ВЫПОЛНЕНО В СТУДЕНЧЕСКОЙ ВЕРСИИ ПРОГРАММЫ AUTODESK</text>
<text x="206.5" y="73" transform="rotate(90 206.5 73)">ВЫПОЛНЕНО В СТУДЕНЧЕСКОЙ ВЕРСИИ ПРОГРАММЫ AUTODESK</text>
<text x="3.5" y="224.2" transform="rotate(-90 3.5 224.2)">ВЫПОЛНЕНО В СТУДЕНЧЕСКОЙ ВЕРСИИ ПРОГРАММЫ AUTODESK</text>
<text x="180.6" y="293.6" transform="rotate(-180 180.6 293.6)">ВЫПОЛНЕНО В СТУДЕНЧЕСКОЙ ВЕРСИИ ПРОГРАММЫ AUTODESK</text>
</g>
<g font-size="3.9">
<text x="37.8" y="270.9">Шестаков</text>
<text x="38" y="275.6">Дик</text>
<text x="37.5" y="280.6">Дик</text>
<text x="37" y="285.8">Собчук</text>
</g>
</svg>
